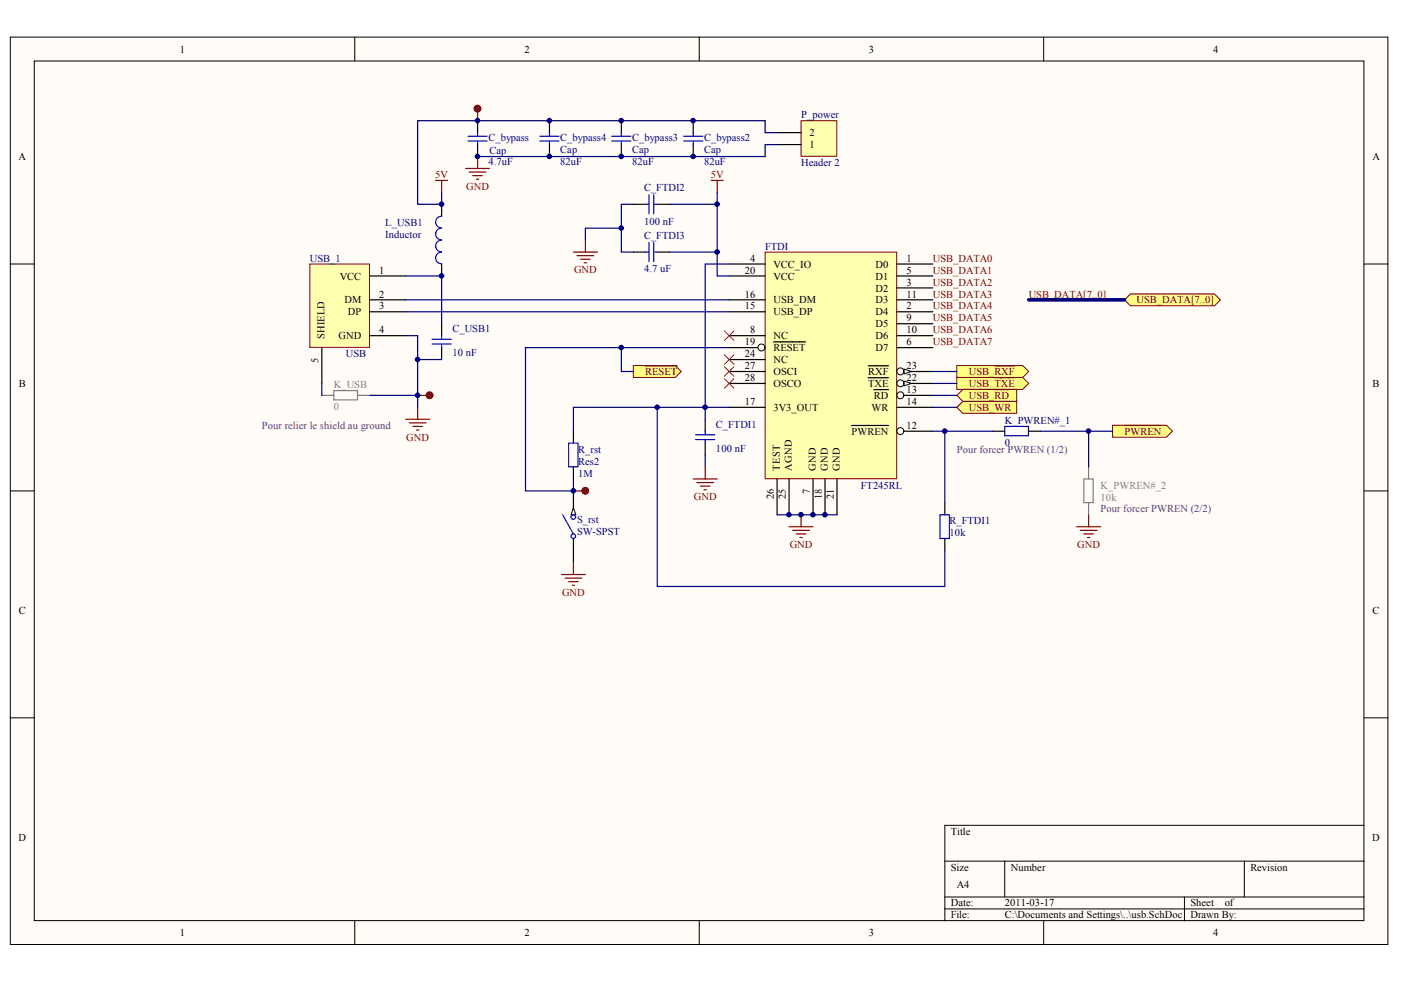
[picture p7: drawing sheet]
<svg xmlns="http://www.w3.org/2000/svg" width="287mm" height="202mm" viewBox="0 0 287 202" stroke-linecap="round" stroke-linejoin="round" font-family="sans-serif">
<g fill="#fffcf8" stroke="#000" stroke-width=".2">
<path d="M2.1 7.6h282v185.8h-282z"/>
<path d="M7 12.5h272.2v176h-272.2z"/>
</g>
<g fill="none" stroke="#000" stroke-width=".2">
<path d="M72.6 7.6v4.9M143.1 7.6v4.9M213.7 7.6v4.9M2.1 54.1h4.9M279.3 54.1h4.9M2.1 100.5h4.9M279.3 100.5h4.9M2.1 147h4.9M279.3 147h4.9M193.4 176.4h85.9M205.7 176.4v7.3M254.7 176.4v7.3"/>
<path d="M279.3 169h-85.9v19.6M72.6 188.6v4.9M143.1 188.6v4.9M193.4 183.7h85.9M193.4 186.2h85.9M213.7 188.6v4.9M242.5 183.7v4.9"/>
</g>
<path d="M156.6 51.6h27v46.4h-27z" fill="#ffffb0" stroke="#800000" stroke-width=".2"/>
<path d="M149.3 54.1h7.3M183.6 54.1h7.4M183.6 59h7.4M183.6 56.5h7.4M149.3 68.7h7.3M183.6 63.9h7.4M183.6 71.2h7.4M183.6 68.7h7.4M183.6 66.3h7.4M183.6 61.4h7.4M183.6 88.3h7.4" fill="none" stroke="#000" stroke-width=".25"/>
<circle cx="184.3" cy="88.3" r=".71" fill="#fffcf8" stroke="#000" stroke-width=".2"/>
<path d="M174.3 87.1h7.6M183.6 81h7.4" fill="none" stroke="#000" stroke-width=".25"/>
<circle cx="184.3" cy="81" r=".71" fill="#fffcf8" stroke="#000" stroke-width=".2"/>
<path d="M149.3 63.9h7.3M149.3 61.4h7.3M149.3 71.2h7.3M178.9 79.8h3M149.3 83.4h7.3M183.6 83.4h7.4" fill="none" stroke="#000" stroke-width=".25"/>
<circle cx="155.9" cy="71.2" r=".71" fill="#fffcf8" stroke="#000" stroke-width=".2"/>
<path d="M149.3 56.5h7.3M158.3 70h6.6M183.6 78.5h7.4M171.3 98.1v7.3" fill="none" stroke="#000" stroke-width=".25"/>
<circle cx="184.3" cy="78.5" r=".71" fill="#fffcf8" stroke="#000" stroke-width=".2"/>
<path d="M185.1 78l1.5 .5-1.5 .5z" fill="#fffcf8" stroke="#000" stroke-width=".2"/>
<path d="M177.7 77.4h4.2M183.6 76.1h7.4" fill="none" stroke="#000" stroke-width=".25"/>
<circle cx="184.3" cy="76.1" r=".71" fill="#fffcf8" stroke="#000" stroke-width=".2"/>
<path d="M185.1 75.6l1.5 .5-1.5 .5z" fill="#fffcf8" stroke="#000" stroke-width=".2"/>
<path d="M149.3 73.6h7.3M149.3 76.1h7.3M149.3 78.5h7.3M177.7 74.9h4.2M159.1 98.1v7.3M161.5 98.1v7.3" fill="none" stroke="#000" stroke-width=".25"/>
<path d="M148.3 67.8l2 1.9M148.3 72.7l2 1.9M148.3 77.6l2 1.9M148.3 75.1l2 2M150.3 67.8l-2 1.9M150.3 72.7l-2 1.9M150.3 77.6l-2 1.9M150.3 75.1l-2 2" fill="none" stroke="#f00" stroke-width=".2"/>
<path d="M161.5 107.9h4.9M162.3 108.6h3.4M163 109.3h2M163.7 110.1h.5M164 105.4v2.5" fill="none" stroke="#800000" stroke-width=".25"/>
<path d="M63.4 54.1h12.2v17h-12.2z" fill="#ffffb0" stroke="#800000" stroke-width=".2"/>
<g fill="none" stroke="#000" stroke-width=".25">
<path d="M75.7 56.5h7.4M90.4 41.8v2.5M90.4 54.1v2.4M129.7 41.8h2.4M129.7 51.6h2.4M134.6 41.8h2.4M134.6 51.6h2.4M65.9 71.2v7.3M75.7 61.4h7.4M75.7 63.9h7.4M75.7 68.7h7.4M90.4 66.3v2.4"/>
<path d="M90.4 71.2v2.4M144.4 85.9v2.4M144.4 90.8v2.4M193.4 103v2.4M193.4 110.3v2.5"/>
</g>
<path d="M83.1 56.5h7.3v9.8M127.2 46.7h-7.4v2.5M129.7 41.8h-2.5v9.8h2.5M137 51.6h9.8M83.1 61.4h66.2M83.1 63.9h66.2M85.5 73.6h4.9M144.4 93.2v2.5M149.3 83.4h-4.9v2.5" fill="none" stroke="#000080" stroke-width=".25"/>
<g fill="none" stroke="#800000" stroke-width=".25">
<path d="M89.2 37h2.4M90.4 37v2.4M145.6 37h2.4M146.8 37v2.4M117.4 51.6h4.9M118.1 52.4h3.5M118.9 53.1h1.9M119.6 53.8h.5M119.8 49.2v2.4M83.1 85.9h4.9M83.8 86.6h3.4M84.5 87.3h2"/>
<path d="M85.3 88.1h.4M85.5 83.4v2.5M141.9 98.1h4.9M142.7 98.8h3.4M143.4 99.6h1.9M144.4 95.7v2.4M144.1 100.3h.5"/>
</g>
<g fill="none" stroke="#00f" stroke-width=".25">
<path d="M132.8 39.9v3.9M133.8 39.9v3.9M90.4 51.6a1.2 1.2 0 0 0-1.2 1.2 1.2 1.2 0 0 0 1.2 1.2M90.4 49.2a1.2 1.2 0 0 0-1.2 1.2 1.2 1.2 0 0 0 1.2 1.2M90.4 46.7a1.2 1.2 0 0 0-1.2 1.2 1.2 1.2 0 0 0 1.2 1.2M90.4 44.3a1.2 1.2 0 0 0-1.2 1.2 1.2 1.2 0 0 0 1.2 1.2M132.1 41.8h.7M132.1 51.6h.7M132.8 49.7v3.9M133.8 49.7v3.9M133.8 41.8h.8M133.8 51.6h.8"/>
<path d="M88.4 70.5h4M88.4 69.5h4M90.4 68.7v.8M90.4 70.5v.7M142.4 90h3.9M142.4 89h3.9M144.4 88.3v.7M144.4 90v.8M192.4 105.4h2v4.9h-2z"/>
</g>
<path d="M129.7 74.9h8.5l1.3 1.2-1.3 1.2h-8.5z" fill-rule="evenodd" fill="#ffff80" stroke="#800000" stroke-width=".2"/>
<path d="M132.1 74.9h6.6" fill="none" stroke="#800000" stroke-width=".25"/>
<path d="M230.2 61.4l1.2-1.2h17.2l1.2 1.2-1.2 1.2h-17.2z" fill-rule="evenodd" fill="#ffff80" stroke="#800000" stroke-width=".2"/>
<path d="M210.6 61.4h19.6" fill="none" stroke="#000080" stroke-width=".74"/>
<path d="M195.9 74.9h13.5l1.2 1.2-1.2 1.2h-13.5z" fill-rule="evenodd" fill="#ffff80" stroke="#800000" stroke-width=".2"/>
<path d="M203.6 74.9h4.1" fill="none" stroke="#800000" stroke-width=".25"/>
<path d="M195.9 77.3h13.5l1.2 1.2-1.2 1.3h-13.5z" fill-rule="evenodd" fill="#ffff80" stroke="#800000" stroke-width=".2"/>
<path d="M203.6 77.4h4.2" fill="none" stroke="#800000" stroke-width=".25"/>
<path d="M195.9 81l1.2-1.2h11v2.4h-11z" fill-rule="evenodd" fill="#ffff80" stroke="#800000" stroke-width=".2"/>
<path d="M203.6 79.8h3" fill="none" stroke="#800000" stroke-width=".25"/>
<path d="M195.9 83.4l1.2-1.2h11v2.4h-11z" fill-rule="evenodd" fill="#ffff80" stroke="#800000" stroke-width=".2"/>
<path d="M146.8 39.4v17.1h2.5M137 41.8h9.8M191 76.1h4.9M191 78.5h4.9M191 81h4.9M191 83.4h4.9" fill="none" stroke="#000080" stroke-width=".25"/>
<path d="M227.8 87.1h11l1.2 1.2-1.2 1.2h-11z" fill-rule="evenodd" fill="#ffff80" stroke="#800000" stroke-width=".2"/>
<path d="M95.3 34.5h4.9M96.1 35.2h3.4M96.8 36h1.9M97.5 36.7h.5M97.8 32.1v2.4M230.2 87.1h7.6M220.4 107.9h4.9M221.1 108.6h3.5M221.9 109.3h1.9M222.6 110.1h.5M222.9 105.4v2.5" fill="none" stroke="#800000" stroke-width=".25"/>
<path d="M149.3 54.1h-4.9v29.3h-9.8v36.7h58.8v-7.3M65.9 78.5v2.5M83.1 68.7h2.4v12.3h-9.8M85.5 81v2.4M191 88.3h2.4v14.7M193.4 88.3h9.8M213 88.3h14.8M222.9 88.3v7.4M159.1 105.4h12.2" fill="none" stroke="#000080" stroke-width=".25"/>
<path d="M68.3 80h4.9v1.9h-4.9zM65.9 81h2.4M73.2 81h2.5M221.9 98.1h1.9v4.8h-1.9zM222.9 95.7v2.4M222.9 103v2.4" fill="none" stroke="#808080" stroke-width=".25"/>
<path d="M97.8 24.7v2.5M97.8 29.6v2.5M203.2 88.3h2.5M210.6 88.3h2.4M117.4 100.5v4.9M117.4 110.3v4.9" fill="none" stroke="#000" stroke-width=".25"/>
<path d="M95.8 28.9h3.9M95.8 27.9h3.9M97.8 27.2v.7M97.8 28.9v.7M205.7 87.3h4.8v1.9h-4.8z" fill="none" stroke="#00f" stroke-width=".25"/>
<path d="M117.4 104l.5 1.4h-1z" fill="#fffcf8" stroke="#000" stroke-width=".2"/>
<g fill="none" stroke="#00f" stroke-width=".25">
<path d="M110.5 28.9h3.9M110.5 27.9h3.9M112.5 27.2v.7M112.5 28.9v.7M125.2 28.9h4M125.2 27.9h4M127.2 27.2v.7M127.2 28.9v.7M140 28.9h3.9M140 27.9h3.9M141.9 27.2v.7M141.9 28.9v.7"/>
<path d="M116.4 90.8h1.9v4.8h-1.9zM115.2 105.4l2.2 3.9"/>
<circle cx="117.4" cy="105.9" r=".47"/>
<circle cx="117.4" cy="109.8" r=".47"/>
</g>
<path d="M97.8 22.3v2.4M85.5 81h2.5M114.9 117.7h4.9M115.7 118.4h3.4M116.4 119.1h2M117.1 119.9h.5M117.4 115.2v2.5M117.4 100.5h2.4" fill="none" stroke="#800000" stroke-width=".25"/>
<path d="M112.5 24.7v2.5M112.5 29.6v2.5M127.2 24.7v2.5M127.2 29.6v2.5M141.9 24.7v2.5M141.9 29.6v2.5M117.4 88.3v2.5M117.4 95.7v2.4" fill="none" stroke="#000" stroke-width=".25"/>
<path d="M127.2 71.2v4.9h2.5M149.3 71.2h-41.7v29.3h9.8v-2.4M134.6 83.4h-17.2v4.9" fill="none" stroke="#000080" stroke-width=".25"/>
<g fill="#800000" stroke="#800000" stroke-width=".2">
<circle cx="97.7" cy="22.3" r=".71"/>
<circle cx="87.9" cy="81" r=".71"/>
<circle cx="119.8" cy="100.5" r=".71"/>
</g>
<path d="M164 24.7h7.3v7.3h-7.3z" fill="#ffffb0" stroke="#800000" stroke-width=".2"/>
<path d="M159.1 29.6h4.9M159.1 27.2h4.9" fill="none" stroke="#000" stroke-width=".25"/>
<path d="M159.1 27.2h-2.5v-2.5h-71.1v17.1h4.9v-2.4M159.1 29.6h-2.5v2.5h-58.8" fill="none" stroke="#000080" stroke-width=".25"/>
<g fill="#000080" stroke="#000080" stroke-width=".2">
<circle cx="85.5" cy="81" r=".47"/>
<circle cx="85.5" cy="73.6" r=".47"/>
<circle cx="90.4" cy="56.5" r=".47"/>
<circle cx="90.4" cy="41.8" r=".47"/>
<circle cx="97.7" cy="32" r=".47"/>
<circle cx="97.7" cy="24.7" r=".47"/>
<circle cx="112.5" cy="32" r=".47"/>
<circle cx="112.5" cy="24.7" r=".47"/>
<circle cx="117.4" cy="100.5" r=".47"/>
<circle cx="127.2" cy="71.2" r=".47"/>
<circle cx="127.2" cy="46.7" r=".47"/>
<circle cx="127.2" cy="32" r=".47"/>
<circle cx="127.2" cy="24.7" r=".47"/>
<circle cx="134.5" cy="83.4" r=".47"/>
<circle cx="141.9" cy="32" r=".47"/>
<circle cx="141.9" cy="24.7" r=".47"/>
<circle cx="144.3" cy="83.4" r=".47"/>
<circle cx="146.8" cy="51.6" r=".47"/>
<circle cx="146.8" cy="41.8" r=".47"/>
<circle cx="161.5" cy="105.4" r=".47"/>
<circle cx="193.4" cy="88.3" r=".47"/>
<circle cx="222.8" cy="88.3" r=".47"/>
</g>
<text font-size="8.1" fill="#000080" x="165.8" y="103.3">PIFTDI07</text>
<g font-size="2.2">
<text x="36.8" y="10.8">1</text>
<text x="107.4" y="10.8">2</text>
<text x="177.9" y="10.8">3</text>
<text x="248.4" y="10.8">4</text>
<text x="165.7" y="27.9">2</text>
<text x="3.8" y="32.8">A</text>
<text x="165.7" y="30.4">1</text>
<text x="281" y="32.8">A</text>
<text x="153.6" y="53.6">4</text>
<text x="185.6" y="53.6">1</text>
<text x="69.6" y="57.3">VCC</text>
<text x="77.7" y="56">1</text>
<text x="152.5" y="56">20</text>
<text x="158.3" y="54.8">VCC_IO</text>
<text x="158.3" y="57.3">VCC</text>
<text x="179.2" y="54.8">D0</text>
<text x="179.2" y="59.7">D2</text>
<text x="179.2" y="57.3">D1</text>
<text x="185.6" y="58.5">3</text>
<text x="185.6" y="56">5</text>
<text x="70.5" y="62.2">DM</text>
<text x="71.2" y="64.6">DP</text>
<text x="77.7" y="60.9">2</text>
<text x="77.7" y="63.4">3</text>
<text x="152.5" y="63.4">15</text>
<text x="152.5" y="60.9">16</text>
<text x="158.3" y="64.6">USB_DP</text>
<text x="158.3" y="62.2">USB_DM</text>
<text x="179.2" y="64.6">D4</text>
<text x="179.2" y="62.2">D3</text>
<text x="185.6" y="63.4">2</text>
<text x="185.6" y="65.8">9</text>
<text x="185.6" y="60.9">11</text>
<text x="69.3" y="69.5">GND</text>
<text x="77.7" y="68.3">4</text>
<text x="152.5" y="70.7">19</text>
<text x="153.6" y="68.3">8</text>
<text x="158.3" y="69.5">NC</text>
<text x="158.3" y="71.9">RESET</text>
<text x="179.2" y="71.9">D7</text>
<text x="179.2" y="67">D5</text>
<text x="179.2" y="69.5">D6</text>
<text x="185.6" y="70.7">6</text>
<text x="185.6" y="68.3">10</text>
<text x="152.5" y="73.2">24</text>
<text x="152.5" y="75.6">27</text>
<text x="158.3" y="74.4">NC</text>
<text x="158.3" y="76.8">OSCI</text>
<text x="177.7" y="76.8">RXF</text>
<text x="185.6" y="75.6">23</text>
<text x="3.9" y="79.2">B</text>
<text x="152.5" y="82.9">17</text>
<text x="152.5" y="78.1">28</text>
<text x="158.3" y="79.3">OSCO</text>
<text x="177.7" y="79.3">TXE</text>
<text x="178.9" y="81.7">RD</text>
<text x="185.6" y="80.5">13</text>
<text x="185.6" y="82.9">14</text>
<text x="185.6" y="78.1">22</text>
<text x="281" y="79.2">B</text>
<text x="158.3" y="84.2">3V3_OUT</text>
<text x="174.3" y="89.1">PWREN</text>
<text x="178.4" y="84.2">WR</text>
<text x="185.6" y="87.8">12</text>
<text x="3.9" y="125.7">C</text>
<text x="281" y="125.7">C</text>
<text x="3.8" y="172.2">D</text>
<text x="194.6" y="170.9">Title</text>
<text x="280.9" y="172.2">D</text>
<text x="194.6" y="178.3">Size</text>
<text x="206.9" y="178.3">Number</text>
<text x="256" y="178.3">Revision</text>
<text x="194.6" y="185.6">Date:</text>
<text x="195.9" y="182">A4</text>
<text x="205.7" y="185.6">2011-03-17</text>
<text x="243.7" y="185.6">Sheet</text>
<text x="250.7" y="185.6">of</text>
<text x="36.8" y="191.8">1</text>
<text x="107.4" y="191.8">2</text>
<text x="177.9" y="191.8">3</text>
<text x="194.6" y="188.1">File:</text>
<text x="205.7" y="188.1">C:\Documents and Settings\..\usb.SchDoc</text>
<text x="243.7" y="188.1">Drawn By:</text>
<text x="248.4" y="191.8">4</text>
</g>
<g font-size="2.2" fill="#000080">
<text x="100" y="28.9">C_bypass</text>
<text x="114.7" y="28.9">C_bypass4</text>
<text x="129.4" y="28.9">C_bypass3</text>
<text x="144.1" y="28.9">C_bypass2</text>
<text x="164" y="24.2">P_power</text>
<text x="100" y="33.8">4.7uF</text>
<text x="100.2" y="31.6">Cap</text>
<text x="114.7" y="33.8">82uF</text>
<text x="114.7" y="31.3">Cap</text>
<text x="129.4" y="33.8">82uF</text>
<text x="129.4" y="31.3">Cap</text>
<text x="144.1" y="33.8">82uF</text>
<text x="144.1" y="31.3">Cap</text>
<text x="164" y="34">Header 2</text>
<text x="131.9" y="39.2">C_FTDI2</text>
<text x="78.9" y="46.3">L_USB1</text>
<text x="131.9" y="46">100 nF</text>
<text x="63.4" y="53.6">USB_1</text>
<text x="78.9" y="48.7">Inductor</text>
<text x="131.9" y="48.9">C_FTDI3</text>
<text x="156.6" y="51.1">FTDI</text>
<text x="131.9" y="55.8">4.7 uF</text>
<text x="92.6" y="68">C_USB1</text>
<text x="70.8" y="73.2">USB</text>
<text x="92.6" y="72.9">10 nF</text>
<text x="146.6" y="87.6">C_FTDI1</text>
<text x="205.7" y="86.9">K_PWREN#_1</text>
<text x="118.4" y="92.7">R_rst</text>
<text x="118.4" y="95.2">Res2</text>
<text x="146.6" y="92.5">100 nF</text>
<text x="205.7" y="91.3">0</text>
<text x="118.4" y="97.6">1M</text>
<text x="176.3" y="100.1">FT245RL</text>
<text x="118.1" y="107.2">S_rst</text>
<text x="194.4" y="107.4">R_FTDI1</text>
<text x="118.1" y="109.6">SW-SPST</text>
<text x="194.4" y="109.8">10k</text>
</g>
<g font-size="2.2" fill="#800000">
<text x="89.1" y="36.5">5V</text>
<text x="95.4" y="38.9">GND</text>
<text x="145.5" y="36.5">5V</text>
<text x="191" y="53.6">USB_DATA0</text>
<text x="117.5" y="56">GND</text>
<text x="191" y="56">USB_DATA1</text>
<text x="191" y="58.5">USB_DATA2</text>
<text x="191" y="60.9">USB_DATA3</text>
<text x="191" y="63.4">USB_DATA4</text>
<text x="191" y="65.8">USB_DATA5</text>
<text x="210.6" y="60.9">USB_DATA[7..0]</text>
<text x="232.7" y="62.2">USB_DATA[7..0]</text>
<text x="191" y="68.3">USB_DATA6</text>
<text x="191" y="70.7">USB_DATA7</text>
<text x="132.1" y="76.8">RESET</text>
<text x="198.3" y="76.8">USB_RXF</text>
<text x="198.3" y="79.3">USB_TXE</text>
<text x="198.3" y="81.7">USB_RD</text>
<text x="198.3" y="84.2">USB_WR</text>
<text x="230.2" y="89.1">PWREN</text>
<text x="83.2" y="90.2">GND</text>
<text x="142" y="102.5">GND</text>
<text x="161.7" y="112.2">GND</text>
<text x="220.5" y="112.2">GND</text>
<text x="115.1" y="122">GND</text>
</g>
<g font-size="2.2" fill="#808080">
<text x="68.3" y="83.9">0</text>
<text x="68.3" y="79.5">K_USB</text>
<text x="225.3" y="100.1">K_PWREN#_2</text>
<text x="225.3" y="102.5">10k</text>
</g>
<g font-size="2.2" fill="#800080">
<text x="53.6" y="87.8">Pour relier le shield au ground</text>
<text x="195.9" y="92.7">Pour forcer PWREN (1/2)</text>
<text x="225.3" y="105">Pour forcer PWREN (2/2)</text>
</g>
<g font-size="2.1">
<text x="66.4" y="69.5" transform="rotate(-90 66.4 69.5)">SHIELD</text>
<text x="65.2" y="74.3" transform="rotate(-90 65.2 74.3)">5</text>
<text x="159.6" y="96.4" transform="rotate(-90 159.6 96.4)">TEST</text>
<text x="162.1" y="96.4" transform="rotate(-90 162.1 96.4)">AGND</text>
<text x="165.8" y="101.2" transform="rotate(-90 165.8 101.2)">7</text>
<text x="167" y="96.4" transform="rotate(-90 167 96.4)">GND</text>
<text x="169.4" y="96.4" transform="rotate(-90 169.4 96.4)">GND</text>
<text x="171.9" y="96.4" transform="rotate(-90 171.9 96.4)">GND</text>
<text x="158.4" y="102.3" transform="rotate(-90 158.4 102.3)">26</text>
<text x="160.9" y="102.3" transform="rotate(-90 160.9 102.3)">25</text>
<text x="168.2" y="102.3" transform="rotate(-90 168.2 102.3)">18</text>
<text x="170.7" y="102.3" transform="rotate(-90 170.7 102.3)">21</text>
</g>
</svg>
